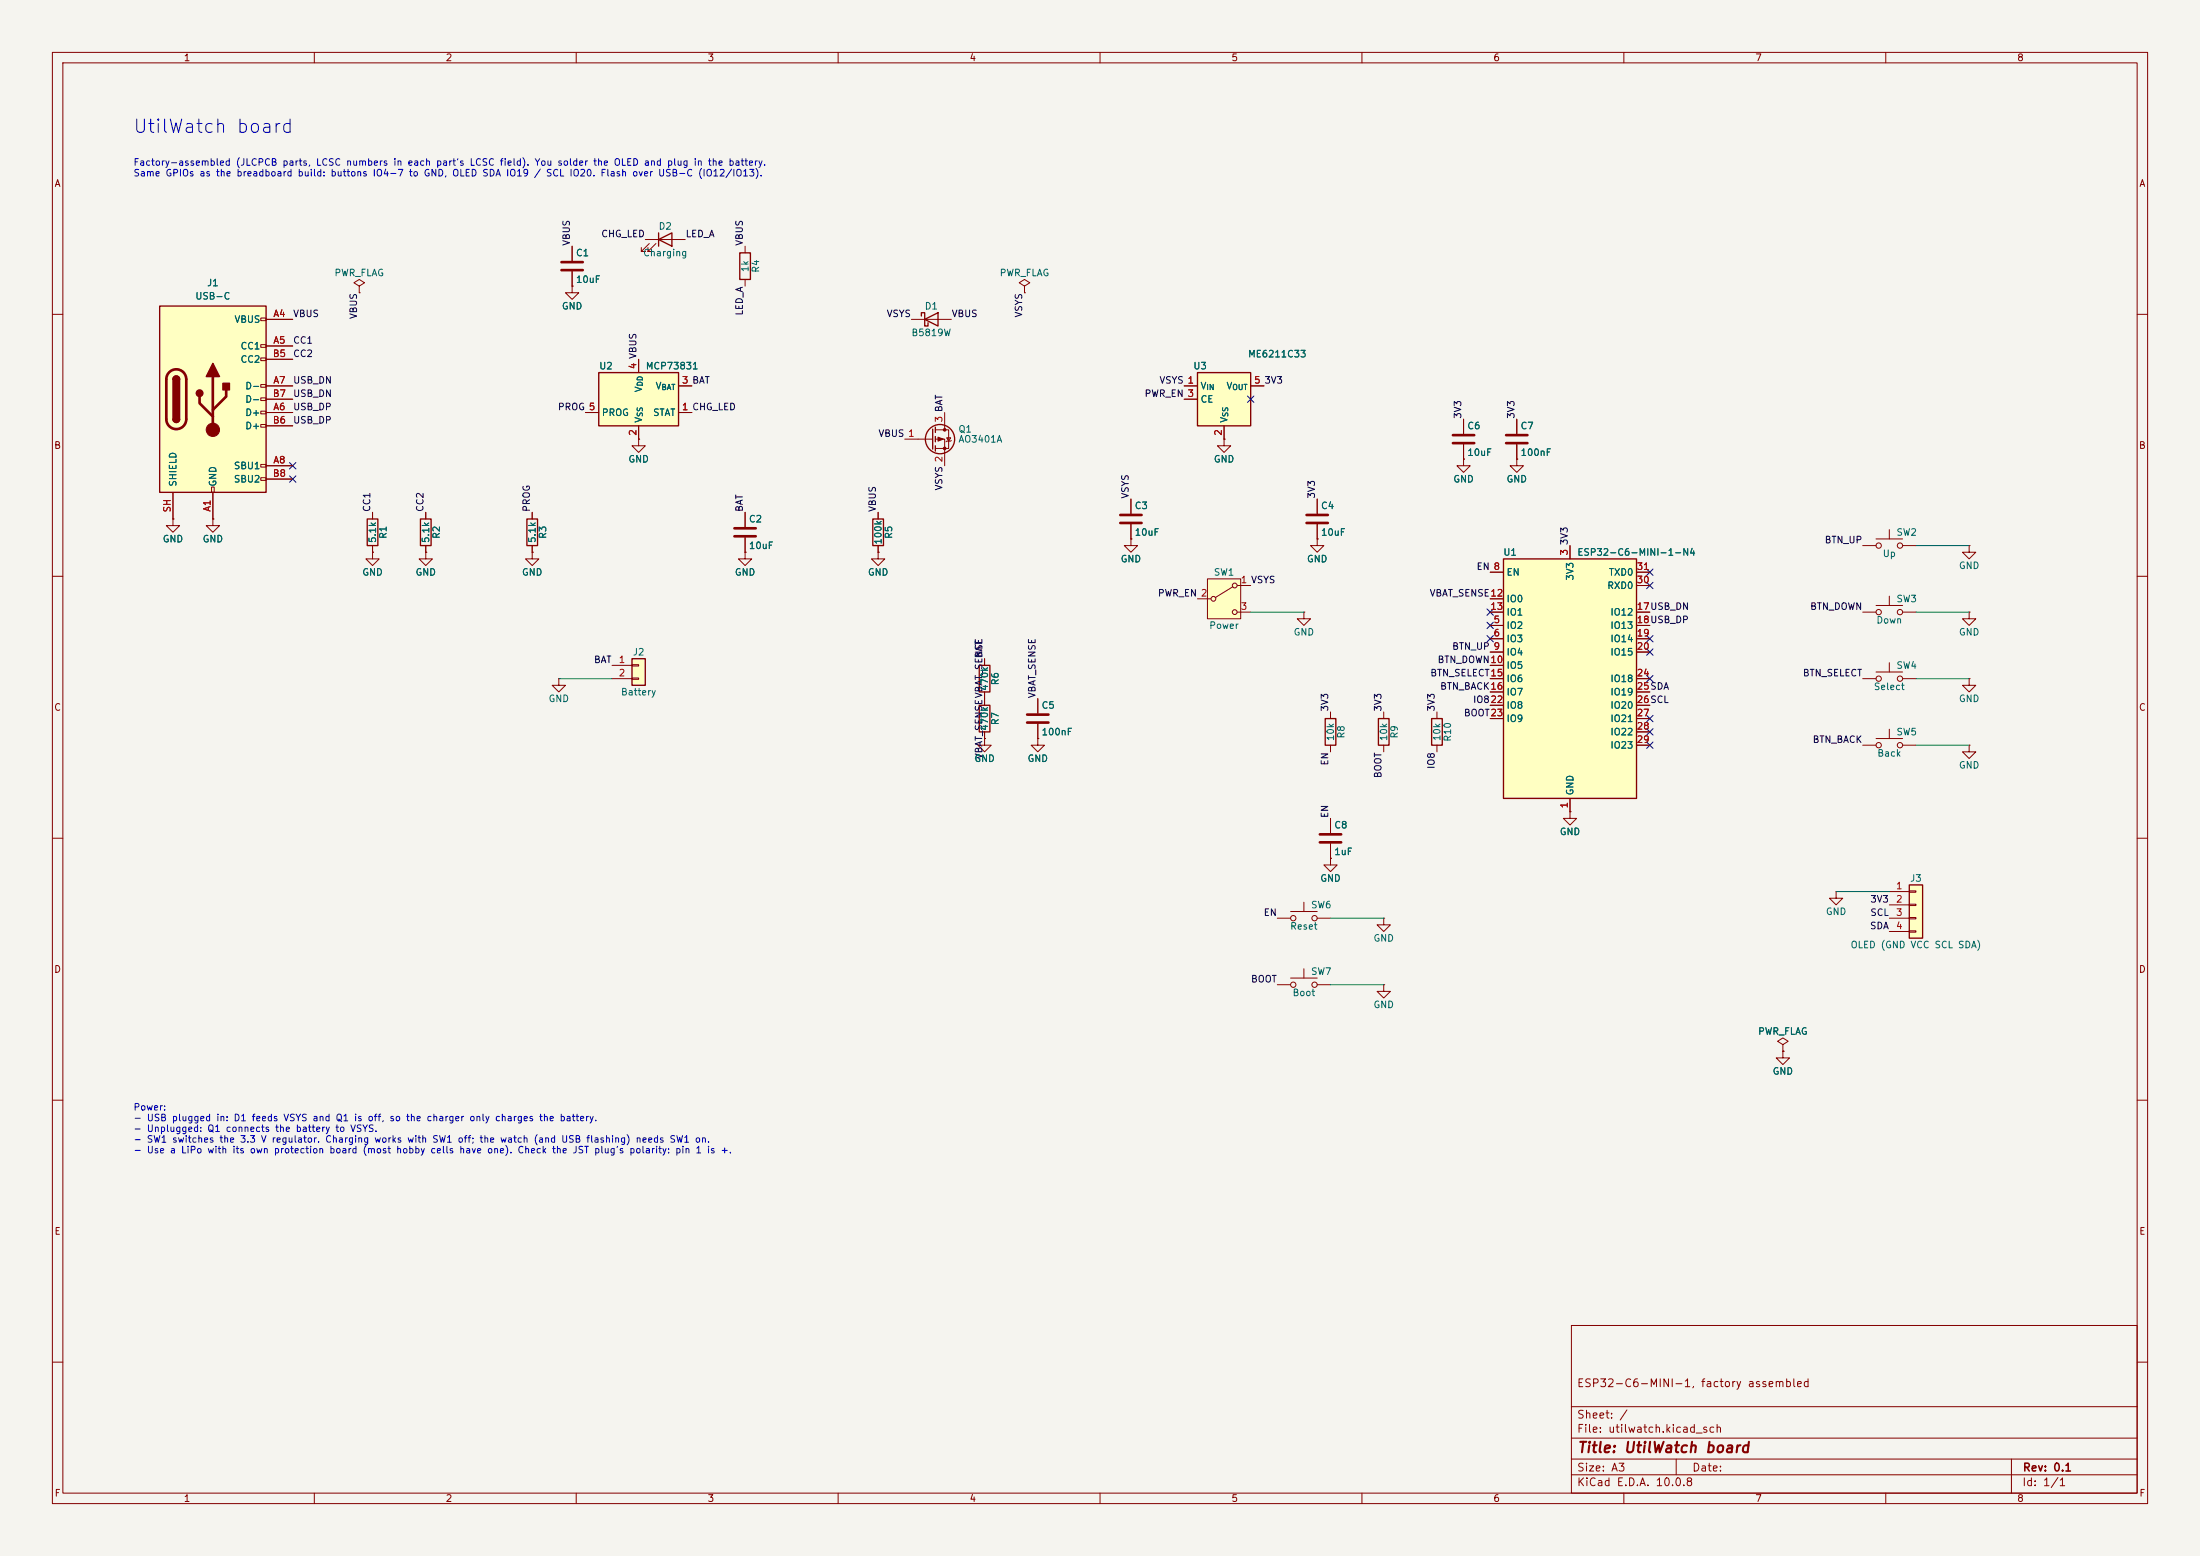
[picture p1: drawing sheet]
<svg xmlns="http://www.w3.org/2000/svg" width="420mm" height="297mm" viewBox="0 0 420 297" stroke-linecap="round" stroke-linejoin="round" font-family="sans-serif">
<path d="M0 0h420v297h-420z" fill="#f5f4ef" stroke="#f5f4ef" stroke-width=".19"/>
<g fill="none" stroke="#840000" stroke-width=".19">
<path d="M10 10h400v277h-400zM12 12h396v273h-396zM60 10v2M110 10v2M160 10v2M210 10v2M260 10v2M310 10v2M360 10v2M68.6 54.6l1-.6-1-.7-1 .7 1 .6v1.3M68.6 55.9h.1M10 60h2"/>
<path d="M408 60h2M33 99.1v1.2h1.3l-1.3 1.3-1.3-1.3h1.3M33 99.1h.1M40.6 99.1v1.2h1.3l-1.3 1.3-1.2-1.3h1.2M40.6 99.1h.1M279.4 80v2.8M279.4 84.8v2.8M289.6 80v2.8M289.6 84.8v2.8M10 110h2M355.6 104.1h2.5M355.6 116.8h2.5"/>
<path d="M358.1 102.9h5.1M358.1 115.6h5.1M360.7 101.1v1.8M360.7 113.8v1.8M363.2 104.1h2.6M363.2 116.8h2.6M408 110h2M264.2 135.9v1.3M274.3 135.9v1.3M10 160h2M264.2 142.2v1.3M274.3 142.2v1.3"/>
<path d="M299.7 154.9v1.3h1.3l-1.3 1.3-1.3-1.3h1.3M299.7 154.9h.1M408 160h2M10 210h2M408 210h2M300 253h108v32h-108zM10 260h2M300 278.5h108M300 274.5h108M300 268.5h108M320 278.5v3M384 278.5v6.5"/>
<path d="M408 260h2M60 285v2M110 285v2M160 285v2M210 285v2M260 285v2M300 281.5h108M310 285v2M360 285v2"/>
<circle cx="358.6" cy="104.1" r=".51"/>
<circle cx="358.6" cy="116.8" r=".51"/>
<circle cx="362.7" cy="104.1" r=".51"/>
<circle cx="362.7" cy="116.8" r=".51"/>
</g>
<path d="M277.4 83.1h4M277.4 84.6h4M287.5 83.1h4.1M287.5 84.6h4.1" fill="none" stroke="#840000" stroke-width=".51"/>
<path d="M263.1 137.2h2.1v5h-2.1zM273.3 137.2h2v5h-2z" fill="none" stroke="#840000" stroke-width=".25"/>
<path d="M30.5 58.4h20.3v35.6h-20.3z" fill="#ffffc2"/>
<g fill="none" stroke="#840000" stroke-width=".19">
<path d="M49.8 60.7h1v.5h-1zM49.8 65.8h1v.5h-1zM49.8 68.3h1v.5h-1zM49.8 73.4h1v.5h-1zM49.8 75.9h1v.6h-1zM49.8 78.5h1v.5h-1zM50.8 61h5.1M50.8 66h5.1M50.8 78.7h5.1M50.8 73.7h5.1M50.8 68.6h5.1M50.8 76.2h5.1"/>
<path d="M33 94v5.1M40.4 93h.5v1h-.5zM40.6 94v5.1M49.8 81h1v.5h-1zM49.8 88.6h1v.6h-1zM49.8 91.2h1v.5h-1zM50.8 88.9h5.1M50.8 81.3h5.1M50.8 91.4h5.1M71.1 97.8v1.3M81.3 97.8v1.3M101.6 97.8v1.3"/>
<path d="M251.5 95.3v2.7M71.1 105.4v1.3h1.3l-1.3 1.3-1.3-1.3h1.3M71.1 105.4h.1M71.1 104.1v1.3M81.3 105.4v1.3h1.2l-1.2 1.3-1.3-1.3h1.3M81.3 105.4h.1M81.3 104.1v1.3M101.6 105.4v1.3h1.3l-1.3 1.3-1.3-1.3h1.3M101.6 105.4h.1M101.6 104.1v1.3M251.5 102.9v1.2h1.2l-1.2 1.3-1.3-1.3h1.3M251.5 102.9h.1"/>
<path d="M251.5 100.1v2.8M254 135.9v1.3M254 142.2v1.3M254 156.2v2.8M243.8 175.3h2.6M246.4 174h5.1M248.9 172.2v1.8M251.5 175.3h2.5M254 163.8v1.3h1.3l-1.3 1.3-1.3-1.3h1.3M254 163.8h.1M254 161v2.8M264.2 175.3v1.2h1.2l-1.2 1.3-1.3-1.3h1.3"/>
<path d="M264.2 175.3h.1M243.8 188h2.6M246.4 186.7h5.1M248.9 184.9v1.8M251.5 188h2.5M264.2 188v1.2h1.2l-1.2 1.3-1.3-1.3h1.3M264.2 188h.1"/>
<circle cx="246.9" cy="175.3" r=".51"/>
<circle cx="251" cy="175.3" r=".51"/>
<circle cx="246.9" cy="188" r=".51"/>
<circle cx="251" cy="188" r=".51"/>
</g>
<path d="M30.5 58.4h20.3v35.6h-20.3zM33 72.4a.64 .64 0 0 1 .7-.6 .64 .64 0 0 1 .6 .6M33 80a.64 .64 0 0 0 .7 .6 .64 .64 0 0 0 .6-.6M70.1 99.1h2v5h-2zM80.3 99.1h2v5h-2zM100.6 99.1h2v5h-2zM253 137.2h2v5h-2z" fill="none" stroke="#840000" stroke-width=".25"/>
<path d="M32.3 71.1a1.9 1.9 0 0 1 2.1-.5 1.9 1.9 0 0 1 1.2 1.8v7.6a1.91 1.91 0 0 1-1.9 1.9 1.91 1.91 0 0 1-2-1.9l.1-7.8 .1-.6zM38.1 75.7v1.3l2.5 2.5M40.6 71.9v10.1M43.2 74.4v1.3l-2.6 2.5M249.4 98.3h4.1M249.4 99.8h4.1M252 159.3h4M252 160.8h4" fill="none" stroke="#840000" stroke-width=".51"/>
<g fill="#840000" stroke="#840000" stroke-width=".25">
<path d="M33 72.4h1.3v7.6h-1.3z"/>
<path d="M33.2 71.9a.64 .64 0 0 1 .7-.1 .64 .64 0 0 1 .4 .6h-1.3z"/>
<path d="M33 80h1.3a.64 .64 0 0 1-.6 .6 .64 .64 0 0 1-.7-.6z"/>
<path d="M40.6 69.3l1.3 2.6h-2.5z"/>
<path d="M42.5 73.2h1.3v1.2h-1.3z"/>
<circle cx="38.1" cy="75.1" r=".63"/>
</g>
<circle cx="40.6" cy="82" r="1.27" fill="#840000" stroke="#840000" stroke-width=".19"/>
<path d="M120.6 125.7h2.6v5.1h-2.6z" fill="#ffffc2"/>
<g fill="none" stroke="#840000" stroke-width=".25">
<path d="M175.9 60.3v-.6h.6v2.5h.7v-.6M176.5 61l2.6-1.3v2.5zM178.1 81.9v3.8M178.6 81.5v1.1M178.6 83.3v1M178.6 85.1v1M120.6 125.7h2.6v5.1h-2.6z"/>
<circle cx="179.5" cy="83.8" r="2.79"/>
</g>
<g fill="none" stroke="#840000" stroke-width=".19">
<path d="M174 61h7.6M180.3 78.7v3.3M172.7 83.8h5.4M178.6 82h2.5v3.6h-2.5M178.6 83.8h1.7v5.1M180.7 83.6h.8l-.4 .6zM181.6 84.1l-1 .2M106.7 129.5v1.3h1.2l-1.2 1.3-1.3-1.3h1.3M106.7 129.5h.1M116.8 127h3.8M116.8 129.5h3.8M120.6 126.9h1.3v.2h-1.3z"/>
<path d="M120.6 129.4h1.3v.3h-1.3zM198.1 133.4v2.7M198.1 138.2v2.8M198.1 141v1.2h1.3l-1.3 1.3-1.3-1.3h1.3M198.1 141h.1"/>
</g>
<g fill="#840000" stroke="#840000" stroke-width=".19">
<path d="M179.1 83.4l1 .4-1 .4z"/>
<circle cx="180.3" cy="82" r=".25"/>
<circle cx="180.3" cy="85.6" r=".25"/>
</g>
<path d="M196.1 136.4h4.1M196.1 137.9h4.1" fill="none" stroke="#840000" stroke-width=".51"/>
<path d="M114.3 71.1h15.2v10.2h-15.2z" fill="#ffffc2"/>
<path d="M114.3 71.1h15.2v10.2h-15.2zM186.9 134.6h2.1v5.1h-2.1z" fill="none" stroke="#840000" stroke-width=".25"/>
<g fill="none" stroke="#840000" stroke-width=".19">
<path d="M111.8 78.7h2.5M121.9 68.6v2.5M129.5 78.7h2.6M129.5 73.7h2.6M121.9 83.8v1.3h1.3l-1.3 1.3-1.3-1.3h1.3M121.9 83.8h.1M121.9 81.3v2.5M142.2 97.8v2.8M233.7 83.8v1.3h1.2l-1.2 1.3-1.3-1.3h1.3M233.7 83.8h.1M142.2 105.4v1.3h1.3l-1.3 1.3-1.2-1.3h1.2M142.2 105.4h.1"/>
<path d="M142.2 102.6v2.8M188 133.4v1.2M188 139.7v1.3M188 141v1.2h1.2l-1.2 1.3-1.3-1.3h1.3M188 141h.1"/>
</g>
<path d="M140.2 100.8h4.1M140.2 102.4h4.1" fill="none" stroke="#840000" stroke-width=".51"/>
<path d="M228.6 71.1h10.2v10.2h-10.2z" fill="#ffffc2"/>
<path d="M125.7 45.7l2.6-1.2v2.5zM125.7 44.5v2.5M141.2 48.3h2.1v5h-2.1zM228.6 71.1h10.2v10.2h-10.2zM166.6 99.1h2.1v5h-2.1zM186.9 127h2.1v5.1h-2.1z" fill="none" stroke="#840000" stroke-width=".25"/>
<g fill="none" stroke="#840000" stroke-width=".19">
<path d="M109.2 54.6v1.3h1.3l-1.3 1.3-1.3-1.3h1.3M109.2 54.6h.1M109.2 47v2.8M109.2 51.8v2.8M123.2 45.7h7.6M124 46.5l-1.6 1.5h.8h-.8v-.8M125.2 46.5l-1.5 1.5h.8h-.8v-.8M142.2 47v1.3M142.2 53.3v1.3M195.6 54.6l1-.6-1-.7-1 .7 1 .6v1.3M195.6 55.9h.1M226.1 73.7h2.5"/>
<path d="M226.1 76.2h2.5M238.8 73.7h2.5M167.6 97.8v1.3M233.7 81.3v2.5M167.6 105.4v1.3h1.3l-1.3 1.3-1.2-1.3h1.2M167.6 105.4h.1M167.6 104.1v1.3M248.9 116.8v1.3h1.3l-1.3 1.3-1.3-1.3h1.3M248.9 116.8h.1M188 125.7v1.3M188 132.1v1.3M340.4 199.4l1-.6-1-.7-1.1 .7 1.1 .6v1.3"/>
<path d="M340.4 200.7h.1"/>
</g>
<path d="M107.2 50h4.1M107.2 51.6h4.1" fill="none" stroke="#840000" stroke-width=".51"/>
<path d="M364.5 168.9h2.5v10.2h-2.5z" fill="#ffffc2"/>
<path d="M364.5 168.9h2.5v10.2h-2.5z" fill="none" stroke="#840000" stroke-width=".25"/>
<path d="M215.9 95.3v2.7M215.9 100.1v2.8M360.7 170.2h3.8M360.7 172.7h3.8M360.7 175.3h3.8M360.7 177.8h3.8M364.5 170.1h1.3v.2h-1.3zM364.5 172.6h1.3v.2h-1.3zM364.5 175.1h1.3v.3h-1.3zM364.5 177.7h1.3v.2h-1.3z" fill="none" stroke="#840000" stroke-width=".19"/>
<path d="M213.9 98.3h4M213.9 99.8h4" fill="none" stroke="#840000" stroke-width=".51"/>
<path d="M230.5 110.5h6.4v7.6h-6.4z" fill="#ffffc2"/>
<g fill="none" stroke="#840000" stroke-width=".19">
<path d="M279.4 87.6v1.3h1.3l-1.3 1.3-1.3-1.3h1.3M279.4 87.6h.1M289.6 87.6v1.3h1.2l-1.2 1.3-1.3-1.3h1.3M289.6 87.6h.1M215.9 102.9v1.2h1.3l-1.3 1.3-1.3-1.3h1.3M215.9 102.9h.1M228.6 114.3h2.5M230.5 110.5h6.4v7.6h-6.4zM235.3 112l-3.3 2M236.2 111.8h2.6M236.2 116.8h2.6M375.9 104.1v1.3h1.3l-1.3 1.3-1.3-1.3h1.3"/>
<path d="M375.9 104.1h.1M355.6 129.5h2.5M358.1 128.3h5.1M360.7 126.5v1.8M360.7 139.2v1.8M363.2 129.5h2.6M375.9 129.5v1.3h1.3l-1.3 1.3-1.3-1.3h1.3M375.9 129.5h.1M355.6 142.2h2.5M358.1 141h5.1M363.2 142.2h2.6M375.9 142.2v1.3h1.3l-1.3 1.3-1.3-1.3h1.3"/>
<path d="M375.9 142.2h.1M350.5 170.2v1.3h1.3l-1.3 1.2-1.3-1.2h1.3M350.5 170.2h.1M340.4 200.7v1.2h1.2l-1.2 1.3-1.3-1.3h1.3M340.4 200.7h.1"/>
<circle cx="231.6" cy="114.3" r=".46"/>
<circle cx="235.7" cy="111.8" r=".46"/>
<circle cx="235.7" cy="116.8" r=".46"/>
<circle cx="358.6" cy="129.5" r=".51"/>
<circle cx="362.7" cy="129.5" r=".51"/>
<circle cx="358.6" cy="142.2" r=".51"/>
<circle cx="362.7" cy="142.2" r=".51"/>
</g>
<path d="M287 106.7h25.4v45.7h-25.4z" fill="#ffffc2"/>
<path d="M287 106.7h25.4v45.7h-25.4z" fill="none" stroke="#840000" stroke-width=".25"/>
<g fill="none" stroke="#840000" stroke-width=".19">
<path d="M109.2 54.6h.1M109.2 47v2.8M109.2 51.8v2.8M50.8 61h5.1M50.8 66h5.1M50.8 78.7h5.1M50.8 73.7h5.1M50.8 68.6h5.1M50.8 76.2h5.1M111.8 78.7h2.5M121.9 68.6v2.5M129.5 78.7h2.6"/>
<path d="M129.5 73.7h2.6M226.1 73.7h2.5M226.1 76.2h2.5M238.8 73.7h2.5M33 99.1h.1M33 94v5.1M40.6 99.1h.1M40.6 94v5.1M50.8 88.9h5.1M50.8 81.3h5.1M50.8 91.4h5.1M71.1 97.8v1.3"/>
<path d="M81.3 97.8v1.3M101.6 97.8v1.3M121.9 83.8h.1M121.9 81.3v2.5M142.2 97.8v2.8M167.6 97.8v1.3M215.9 95.3v2.7M233.7 83.8h.1M233.7 81.3v2.5M251.5 95.3v2.7M279.4 87.6h.1M279.4 80v2.8"/>
<path d="M279.4 84.8v2.8M289.6 87.6h.1M289.6 80v2.8M289.6 84.8v2.8M71.1 105.4h.1M71.1 104.1v1.3M81.3 105.4h.1M81.3 104.1v1.3M101.6 105.4h.1M101.6 104.1v1.3M142.2 105.4h.1M142.2 102.6v2.8"/>
<path d="M167.6 105.4h.1M167.6 104.1v1.3M215.9 102.9h.1M215.9 100.1v2.8M251.5 102.9h.1M251.5 100.1v2.8M284.5 119.4h2.5M284.5 109.2h2.5M284.5 114.3h2.5M284.5 116.8h2.5M299.7 104.1v2.6M312.4 119.4h2.6"/>
<path d="M312.4 109.2h2.6M312.4 116.8h2.6M312.4 111.8h2.6M375.9 116.8v1.3h1.3l-1.3 1.3-1.3-1.3h1.3M375.9 116.8h.1M188 125.7v1.3M188 132.1v2.5M188 139.7v1.3M198.1 133.4v2.7M198.1 138.2v2.8M284.5 121.9h2.5M284.5 124.5h2.5"/>
<path d="M284.5 127h2.5M284.5 129.5h2.5M284.5 132.1h2.5M284.5 134.6h2.5M284.5 137.2h2.5M312.4 121.9h2.6M312.4 124.5h2.6M312.4 129.5h2.6M312.4 132.1h2.6M312.4 134.6h2.6M312.4 137.2h2.6M312.4 139.7h2.6"/>
<path d="M188 141h.1M198.1 141h.1M254 156.2v2.8M299.7 154.9h.1M299.7 152.4v2.5M312.4 142.2h2.6M254 163.8h.1M254 161v2.8M340.4 200.7h.1"/>
</g>
<path d="M238.8 116.8h10.1M365.8 104.1h10.1M365.8 116.8h10.1M106.7 129.5h10.1M365.8 129.5h10.1M365.8 142.2h10.1M254 175.3h10.2M350.5 170.2h10.2M254 188h10.2" fill="none" stroke="#009600" stroke-width=".19"/>
<g fill="none" stroke="#000084" stroke-width=".19">
<path d="M238.2 75.6l1.2 1.2M239.4 75.6l-1.2 1.2M55.3 90.8l1.2 1.2M55.3 88.3l1.2 1.2M56.5 90.8l-1.2 1.2M56.5 88.3l-1.2 1.2M283.9 116.2l1.2 1.2M283.9 118.8l1.2 1.2M285.1 116.2l-1.2 1.2M285.1 118.8l-1.2 1.2M314.4 111.2l1.2 1.2M314.4 108.6l1.2 1.2"/>
<path d="M315.6 111.2l-1.2 1.2M315.6 108.6l-1.2 1.2M283.9 121.3l1.2 1.2M285.1 121.3l-1.2 1.2M314.4 121.3l1.2 1.2M314.4 123.9l1.2 1.2M314.4 128.9l1.2 1.2M314.4 139.1l1.2 1.2M314.4 136.6l1.2 1.2M315.6 121.3l-1.2 1.2M315.6 123.9l-1.2 1.2M315.6 128.9l-1.2 1.2"/>
<path d="M315.6 139.1l-1.2 1.2M315.6 136.6l-1.2 1.2M314.4 141.6l1.2 1.2M315.6 141.6l-1.2 1.2"/>
</g>
<text font-size="2.5" fill="#0000c2" x="25.2" y="26">UtilWatch board</text>
<text font-size="2" fill="#840000" x="301" y="277.8">Title: UtilWatch board</text>
<g font-size="1.5" fill="#840000">
<text x="300.9" y="265.1">ESP32-C6-MINI-1, factory assembled</text>
<text x="300.9" y="273.8">File: utilwatch.kicad_sch</text>
<text x="300.9" y="271.1">Sheet: /</text>
<text x="300.9" y="281.2">Size: A3</text>
<text x="322.9" y="281.2">Date:</text>
<text x="386" y="281.2">Rev: 0.1</text>
<text x="300.9" y="284">KiCad E.D.A. 10.0.8</text>
<text x="385.9" y="284">Id: 1/1</text>
</g>
<g font-size="1.3" fill="#840000">
<text x="35" y="12">1</text>
<text x="85" y="12">2</text>
<text x="135" y="12">3</text>
<text x="185" y="12">4</text>
<text x="235" y="12">5</text>
<text x="285" y="12">6</text>
<text x="335" y="12">7</text>
<text x="385" y="12">8</text>
<text x="10.3" y="36">A</text>
<text x="408.3" y="36">A</text>
<text x="10.2" y="86">B</text>
<text x="408.2" y="86">B</text>
<text x="10.2" y="136">C</text>
<text x="408.2" y="136">C</text>
<text x="10.2" y="186">D</text>
<text x="408.2" y="186">D</text>
<text x="10.3" y="236">E</text>
<text x="408.3" y="236">E</text>
<text x="10.3" y="286">F</text>
<text x="35" y="287">1</text>
<text x="85" y="287">2</text>
<text x="135" y="287">3</text>
<text x="185" y="287">4</text>
<text x="235" y="287">5</text>
<text x="285" y="287">6</text>
<text x="335" y="287">7</text>
<text x="385" y="287">8</text>
<text x="408.3" y="286">F</text>
</g>
<g font-size="1.3" fill="#0000c2">
<text x="25.4" y="31.9">Factory-assembled (JLCPCB parts, LCSC numbers in each part's LCSC field). You solder the OLED and plug in the battery.</text>
<text x="25.4" y="34">Same GPIOs as the breadboard build: buttons IO4-7 to GND, OLED SDA IO19 / SCL IO20. Flash over USB-C (IO12/IO13).</text>
<text x="25.4" y="212.3">Power:</text>
<text x="25.4" y="214.3">- USB plugged in: D1 feeds VSYS and Q1 is off, so the charger only charges the battery.</text>
<text x="25.4" y="216.4">- Unplugged: Q1 connects the battery to VSYS.</text>
<text x="25.4" y="218.4">- SW1 switches the 3.3 V regulator. Charging works with SW1 off; the watch (and USB flashing) needs SW1 on.</text>
<text x="25.4" y="220.5">- Use a LiPo with its own protection board (most hobby cells have one). Check the JST plug's polarity: pin 1 is +.</text>
</g>
<g font-size="1.3" fill="#0f0f0f">
<text x="109.1" y="47" transform="rotate(-90 109.1 47)">VBUS</text>
<text x="114.7" y="45.6">CHG_LED</text>
<text x="130.8" y="45.6">LED_A</text>
<text x="142.1" y="47" transform="rotate(-90 142.1 47)">VBUS</text>
<text x="55.9" y="65.9">CC1</text>
<text x="55.9" y="60.8">VBUS</text>
<text x="68.5" y="61" transform="rotate(-90 68.5 61)">VBUS</text>
<text x="142.1" y="60.3" transform="rotate(-90 142.1 60.3)">LED_A</text>
<text x="169.2" y="60.8">VSYS</text>
<text x="181.6" y="60.8">VBUS</text>
<text x="195.5" y="60.7" transform="rotate(-90 195.5 60.7)">VSYS</text>
<text x="55.9" y="68.5">CC2</text>
<text x="55.9" y="73.5">USB_DN</text>
<text x="55.9" y="76.1">USB_DN</text>
<text x="218.4" y="76.1">PWR_EN 3</text>
<text x="221.2" y="73.5">VSYS 1</text>
<text x="241.3" y="73.5">3V3</text>
<text x="55.9" y="78.6">USB_DP</text>
<text x="55.9" y="81.2">USB_DP</text>
<text x="106.4" y="78.6">PROG 5</text>
<text x="167.6" y="83.7">VBUS 1</text>
<text x="279.3" y="80" transform="rotate(-90 279.3 80)">3V3</text>
<text x="289.4" y="80" transform="rotate(-90 289.4 80)">3V3</text>
<text x="180.2" y="93.7" transform="rotate(-90 180.2 93.7)">VSYS 2</text>
<text x="215.8" y="95.3" transform="rotate(-90 215.8 95.3)">VSYS</text>
<text x="251.3" y="95.3" transform="rotate(-90 251.3 95.3)">3V3</text>
<text x="71" y="97.8" transform="rotate(-90 71 97.8)">CC1</text>
<text x="81.2" y="97.8" transform="rotate(-90 81.2 97.8)">CC2</text>
<text x="101.5" y="97.8" transform="rotate(-90 101.5 97.8)">PROG</text>
<text x="142.1" y="97.8" transform="rotate(-90 142.1 97.8)">BAT</text>
<text x="167.5" y="97.8" transform="rotate(-90 167.5 97.8)">VBUS</text>
<text x="299.6" y="104.2" transform="rotate(-90 299.6 104.2)">3V3</text>
<text x="348.2" y="104">BTN_UP</text>
<text x="281.8" y="109.1">EN 8</text>
<text x="220.9" y="114.2">PWR_EN 2</text>
<text x="272.8" y="114.2">VBAT_SENSE12</text>
<text x="345.5" y="116.7">BTN_DOWN</text>
<text x="187.8" y="125.8" transform="rotate(-90 187.8 125.8)">BAT</text>
<text x="277.1" y="124.3">BTN_UP 9</text>
<text x="113.3" y="126.9">BAT</text>
<text x="272.9" y="129.4">BTN_SELECT15</text>
<text x="274.3" y="126.9">BTN_DOWN10</text>
<text x="274.8" y="132">BTN_BACK16</text>
<text x="344.1" y="129.4">BTN_SELECT</text>
<text x="198" y="133.4" transform="rotate(-90 198 133.4)">VBAT_SENSE</text>
<text x="253.9" y="135.9" transform="rotate(-90 253.9 135.9)">3V3</text>
<text x="264" y="135.9" transform="rotate(-90 264 135.9)">3V3</text>
<text x="274.2" y="135.9" transform="rotate(-90 274.2 135.9)">3V3</text>
<text x="279.4" y="137">BOOT23</text>
<text x="281.1" y="134.5">IO822</text>
<text x="345.9" y="142.1">BTN_BACK</text>
<text x="187.8" y="145" transform="rotate(-90 187.8 145)">VBAT_SENSEVBAT_SENSE</text>
<text x="253.9" y="146.2" transform="rotate(-90 253.9 146.2)">EN</text>
<text x="264" y="148.6" transform="rotate(-90 264 148.6)">BOOT</text>
<text x="274.2" y="146.9" transform="rotate(-90 274.2 146.9)">IO8</text>
<text x="253.9" y="156.2" transform="rotate(-90 253.9 156.2)">EN</text>
<text x="356.9" y="172.6">3V3</text>
<text x="241.1" y="175.1">EN</text>
<text x="356.9" y="177.7">SDA</text>
<text x="356.9" y="175.1">SCL</text>
<text x="238.7" y="187.8">BOOT</text>
</g>
<g font-size="1.3" fill="#006464">
<text x="125.6" y="44.1">D2</text>
<text x="63.7" y="53">PWR_FLAG</text>
<text x="109.8" y="49.2">C1</text>
<text x="122.7" y="49.2">Charging</text>
<text x="143.2" y="52" transform="rotate(-90 143.2 52)">1k</text>
<text x="145.2" y="52.2" transform="rotate(-90 145.2 52.2)">R4</text>
<text x="190.7" y="53">PWR_FLAG</text>
<text x="37.2" y="57.5">USB-C</text>
<text x="39.4" y="54.9">J1</text>
<text x="107.2" y="59.4">GND</text>
<text x="109.8" y="54.3">10uF</text>
<text x="176.4" y="59.4">D1</text>
<text x="44.7" y="61.9">VBUS</text>
<text x="173.9" y="64.5">B5819W</text>
<text x="45.8" y="67">CC1</text>
<text x="45.8" y="69.5">CC2</text>
<text x="114.3" y="70.8">U2</text>
<text x="123.2" y="70.8">MCP73831</text>
<text x="227.7" y="70.8">U3</text>
<text x="238.1" y="68.5">ME6211C33</text>
<text x="46.7" y="74.6">D-</text>
<text x="46.7" y="77.2">D-</text>
<text x="122.9" y="75" transform="rotate(-90 122.9 75)">V</text>
<text x="125.1" y="74.6">V</text>
<text x="229.1" y="74.6">V</text>
<text x="229.1" y="77.2">CE</text>
<text x="234" y="74.6">V</text>
<text x="46.7" y="79.7">D+</text>
<text x="46.7" y="82.2">D+</text>
<text x="114.8" y="79.7">PROG</text>
<text x="122.9" y="80.8" transform="rotate(-90 122.9 80.8)">V</text>
<text x="124.6" y="79.7">STAT</text>
<text x="182.9" y="82.9">Q1</text>
<text x="234.6" y="80.8" transform="rotate(-90 234.6 80.8)">V</text>
<text x="280" y="82.2">C6</text>
<text x="290.2" y="82.2">C7</text>
<text x="44.5" y="89.9">SBU1</text>
<text x="119.9" y="88.6">GND</text>
<text x="182.9" y="84.8">AO3401A</text>
<text x="231.6" y="88.6">GND</text>
<text x="280" y="87.3">10uF</text>
<text x="290.2" y="87.3">100nF</text>
<text x="34" y="93" transform="rotate(-90 34 93)">SHIELD</text>
<text x="41.6" y="93" transform="rotate(-90 41.6 93)">GND</text>
<text x="44.5" y="92.4">SBU2</text>
<text x="277.3" y="92.4">GND</text>
<text x="287.5" y="92.4">GND</text>
<text x="142.9" y="100">C2</text>
<text x="216.5" y="97.5">C3</text>
<text x="252.1" y="97.5">C4</text>
<text x="31" y="103.8">GND</text>
<text x="38.6" y="103.8">GND</text>
<text x="72.1" y="103.8" transform="rotate(-90 72.1 103.8)">5.1k</text>
<text x="74.1" y="103" transform="rotate(-90 74.1 103)">R1</text>
<text x="82.2" y="103.8" transform="rotate(-90 82.2 103.8)">5.1k</text>
<text x="84.3" y="103" transform="rotate(-90 84.3 103)">R2</text>
<text x="102.6" y="103.8" transform="rotate(-90 102.6 103.8)">5.1k</text>
<text x="104.6" y="103" transform="rotate(-90 104.6 103)">R3</text>
<text x="142.9" y="105.1">10uF</text>
<text x="168.6" y="104.1" transform="rotate(-90 168.6 104.1)">100k</text>
<text x="170.6" y="103" transform="rotate(-90 170.6 103)">R5</text>
<text x="213.8" y="107.6">GND</text>
<text x="216.5" y="102.6">10uF</text>
<text x="249.4" y="107.6">GND</text>
<text x="252.1" y="102.6">10uF</text>
<text x="286.9" y="106.4">U1</text>
<text x="301" y="106.4">ESP32-C6-MINI-1-N4</text>
<text x="359.3" y="106.6">Up</text>
<text x="361.9" y="102.6">SW2</text>
<text x="69.1" y="110.2">GND</text>
<text x="79.2" y="110.2">GND</text>
<text x="99.5" y="110.2">GND</text>
<text x="140.2" y="110.2">GND</text>
<text x="165.6" y="110.2">GND</text>
<text x="231.6" y="110.2">SW1</text>
<text x="287.5" y="110.2">EN</text>
<text x="300.7" y="110.9" transform="rotate(-90 300.7 110.9)">3V3</text>
<text x="306.7" y="112.7">RXD0</text>
<text x="307" y="110.2">TXD0</text>
<text x="373.9" y="108.9">GND</text>
<text x="287.5" y="115.3">IO0</text>
<text x="287.5" y="117.8">IO1</text>
<text x="307.3" y="117.8">IO12</text>
<text x="358.1" y="119.3">Down</text>
<text x="361.9" y="115.3">SW3</text>
<text x="120.7" y="125.4">J2</text>
<text x="230.7" y="120.3">Power</text>
<text x="246.9" y="121.6">GND</text>
<text x="287.5" y="120.3">IO2</text>
<text x="287.5" y="122.9">IO3</text>
<text x="287.5" y="125.4">IO4</text>
<text x="307.3" y="120.3">IO13</text>
<text x="307.3" y="122.9">IO14</text>
<text x="307.3" y="125.4">IO15</text>
<text x="373.9" y="121.6">GND</text>
<text x="188.9" y="132" transform="rotate(-90 188.9 132)">470k</text>
<text x="191" y="130.9" transform="rotate(-90 191 130.9)">R6</text>
<text x="287.5" y="128">IO5</text>
<text x="287.5" y="130.5">IO6</text>
<text x="307.3" y="130.5">IO18</text>
<text x="361.9" y="128">SW4</text>
<text x="104.6" y="134.3">GND</text>
<text x="118.4" y="133">Battery</text>
<text x="198.7" y="135.6">C5</text>
<text x="287.5" y="133">IO7</text>
<text x="287.5" y="135.6">IO8</text>
<text x="307.3" y="133">IO19</text>
<text x="307.3" y="135.6">IO20</text>
<text x="357.6" y="132">Select</text>
<text x="373.9" y="134.3">GND</text>
<text x="188.9" y="139.6" transform="rotate(-90 188.9 139.6)">470k</text>
<text x="191" y="138.5" transform="rotate(-90 191 138.5)">R7</text>
<text x="198.7" y="140.7">100nF</text>
<text x="255" y="141.6" transform="rotate(-90 255 141.6)">10k</text>
<text x="257" y="141.1" transform="rotate(-90 257 141.1)">R8</text>
<text x="265.1" y="141.6" transform="rotate(-90 265.1 141.6)">10k</text>
<text x="267.2" y="141.1" transform="rotate(-90 267.2 141.1)">R9</text>
<text x="275.3" y="141.6" transform="rotate(-90 275.3 141.6)">10k</text>
<text x="277.3" y="141.7" transform="rotate(-90 277.3 141.7)">R10</text>
<text x="287.5" y="138.1">IO9</text>
<text x="307.3" y="138.1">IO21</text>
<text x="307.3" y="140.7">IO22</text>
<text x="307.3" y="143.2">IO23</text>
<text x="361.9" y="140.7">SW5</text>
<text x="185.9" y="145.7">GND</text>
<text x="196.1" y="145.7">GND</text>
<text x="358.3" y="144.7">Back</text>
<text x="373.9" y="147">GND</text>
<text x="300.7" y="151.9" transform="rotate(-90 300.7 151.9)">GND</text>
<text x="254.6" y="158.4">C8</text>
<text x="297.7" y="159.7">GND</text>
<text x="254.6" y="163.5">1uF</text>
<text x="250.2" y="173.7">SW6</text>
<text x="251.9" y="168.6">GND</text>
<text x="364.5" y="168.6">J3</text>
<text x="246.2" y="177.7">Reset</text>
<text x="348.5" y="175">GND</text>
<text x="262.1" y="180">GND</text>
<text x="353.2" y="181.3">OLED (GND VCC SCL SDA)</text>
<text x="246.6" y="190.4">Boot</text>
<text x="250.2" y="186.4">SW7</text>
<text x="262.1" y="192.7">GND</text>
<text x="335.5" y="197.8">PWR_FLAG</text>
<text x="338.3" y="205.4">GND</text>
</g>
<g font-size="1.3" fill="#a90000">
<text x="52.1" y="60.8">A4</text>
<text x="52.1" y="65.9">A5</text>
<text x="52" y="68.4">B5</text>
<text x="121.8" y="70.6" transform="rotate(-90 121.8 70.6)">4 VBUS</text>
<text x="121.8" y="70.6" transform="rotate(-90 121.8 70.6)">4</text>
<text x="52" y="76.1">B7</text>
<text x="52.1" y="73.5">A7</text>
<text x="130.1" y="73.5">3 BAT</text>
<text x="130.1" y="73.5">3</text>
<text x="226.6" y="73.5">1</text>
<text x="226.6" y="76.1">3</text>
<text x="239.3" y="73.5">5</text>
<text x="52" y="81.1">B6</text>
<text x="52.1" y="78.6">A6</text>
<text x="112.3" y="78.6">5</text>
<text x="121.8" y="83.3" transform="rotate(-90 121.8 83.3)">2</text>
<text x="130.1" y="78.6">1 CHG_LED</text>
<text x="130.1" y="78.6">1</text>
<text x="180.2" y="80.7" transform="rotate(-90 180.2 80.7)">3 BAT</text>
<text x="233.5" y="83.3" transform="rotate(-90 233.5 83.3)">2</text>
<text x="52.1" y="88.8">A8</text>
<text x="52" y="91.3">B8</text>
<text x="32.9" y="97.9" transform="rotate(-90 32.9 97.9)">SH</text>
<text x="40.5" y="97.8" transform="rotate(-90 40.5 97.8)">A1</text>
<text x="299.6" y="106.1" transform="rotate(-90 299.6 106.1)">3</text>
<text x="236.8" y="111.6">1 VSYS</text>
<text x="285" y="109.1">8</text>
<text x="312.4" y="111.6">30</text>
<text x="312.4" y="109.1">31</text>
<text x="236.8" y="116.7">3</text>
<text x="284.4" y="116.7">13</text>
<text x="284.4" y="114.2">12</text>
<text x="285" y="119.2">5</text>
<text x="312.4" y="116.7">17USB_DN</text>
<text x="312.4" y="119.2">18USB_DP</text>
<text x="312.4" y="116.7">17</text>
<text x="312.4" y="119.2">18</text>
<text x="285" y="121.8">6</text>
<text x="285" y="124.3">9</text>
<text x="312.4" y="121.8">19</text>
<text x="312.4" y="124.3">20</text>
<text x="118" y="126.9">1</text>
<text x="118" y="129.4">2</text>
<text x="284.4" y="126.9">10</text>
<text x="284.4" y="129.4">15</text>
<text x="284.4" y="131.9">16</text>
<text x="312.4" y="129.4">24</text>
<text x="312.4" y="131.9">25SDA</text>
<text x="312.4" y="131.9">25</text>
<text x="284.4" y="134.5">22</text>
<text x="284.4" y="137">23</text>
<text x="312.4" y="134.5">26SCL</text>
<text x="312.4" y="137">27</text>
<text x="312.4" y="134.5">26</text>
<text x="312.4" y="139.6">28</text>
<text x="312.4" y="142.1">29</text>
<text x="299.6" y="154.4" transform="rotate(-90 299.6 154.4)">1</text>
<text x="361.9" y="170">1</text>
<text x="361.9" y="172.6">2</text>
<text x="361.9" y="175.1">3</text>
<text x="361.9" y="177.7">4</text>
</g>
<g font-size="1" fill="#006464">
<text x="122.9" y="73.9" transform="rotate(-90 122.9 73.9)">DD</text>
<text x="126.2" y="74.7">BAT</text>
<text x="230.2" y="74.7">IN</text>
<text x="235.1" y="74.7">OUT</text>
<text x="122.9" y="79.7" transform="rotate(-90 122.9 79.7)">SS</text>
<text x="234.7" y="79.7" transform="rotate(-90 234.7 79.7)">SS</text>
</g>
</svg>
